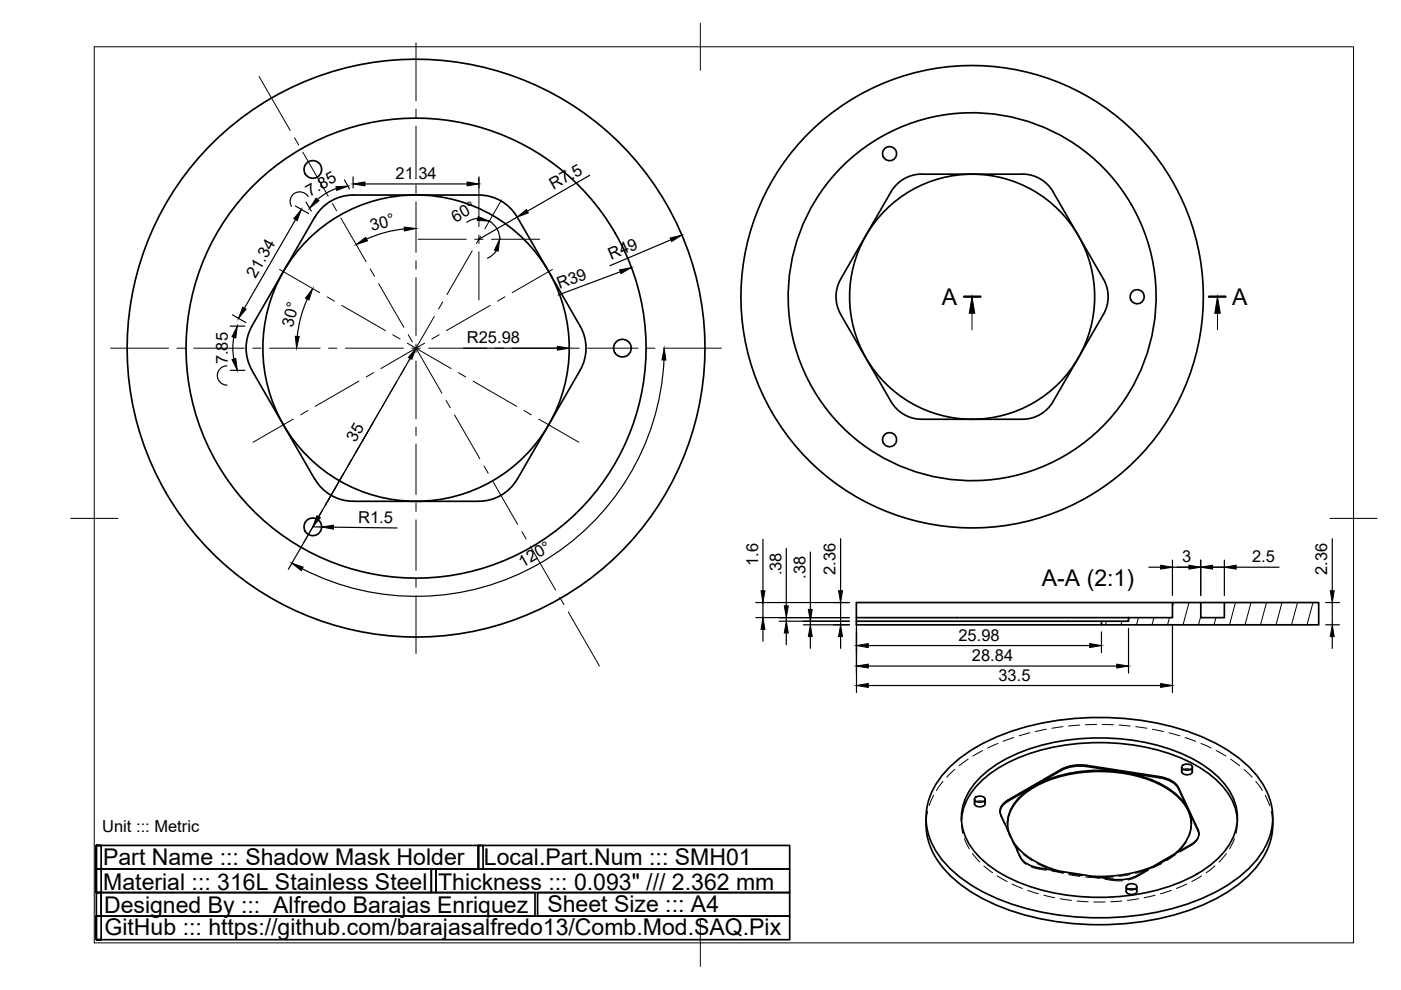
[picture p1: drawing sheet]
<svg xmlns="http://www.w3.org/2000/svg" width="297mm" height="210mm" viewBox="0 0 297 210" stroke-linecap="round" stroke-linejoin="round" font-family="sans-serif">
<!-- layer: Visible -->
<g fill="none" stroke="#000" stroke-width=".36">
<path d="M195.4 36.9h21.4M195.4 36.9a7.5 7.5 0 0 0-6.5 3.8l-10.6 18.5a7.5 7.5 0 0 0-.1 7.5l10.7 18.4a7.5 7.5 0 0 0 6.5 3.8h21.4a7.5 7.5 0 0 0 6.5-3.8l10.6-18.4M216.8 36.9a7.5 7.5 0 0 1 6.5 3.8l10.6 18.5M66.7 46l-13.3 23.1a9.4 9.4 0 0 0 0 9.4l13.3 23.1M74.9 41.4h26.6a9.4 9.4 0 0 1 8.2 4.6M74.9 41.4a9.4 9.4 0 0 0-8.1 4.6M109.7 46l13.3 23.1M233.9 59.2a7.5 7.5 0 0 1 0 7.5M123 69.1a9.4 9.4 0 0 1 0 9.4M123 78.5l-13.3 23.1a9.4 9.4 0 0 1-8.2 4.7h-26.6M66.8 101.6a9.4 9.4 0 0 0 8.1 4.7M181.6 131.7h51.9"/>
<path d="M181.6 131h57.7M233.5 131.7h5.8v-.7h9.3v-3.2h6v3.2h5v-3.2h20v4.7h-46.1zM248.6 127.8h-67v4.7h51.9M254.6 127.8h5M196.3 173.4a14.9 14.9 0 0 0 4.6 11.7 37.8 37.8 0 0 0 19.1 9.6 59.7 59.7 0 0 0 35.2-2.9 27.6 27.6 0 0 0 12.3-9.4 14.1 14.1 0 0 0 2.4-9M201.8 162.2a40.9 40.9 0 0 1 20.4-9.1 59.6 59.6 0 0 1 33 3.3 26.9 26.9 0 0 1 12.7 10.1 13.2 13.2 0 0 1-1 15.2 30.3 30.3 0 0 1-13.8 9.5 59.8 59.8 0 0 1-42.1-.8 26.9 26.9 0 0 1-12.7-10.2 13.2 13.2 0 0 1 1-15.2zM203.8 173.9a13.7 13.7 0 0 1 6.6-10.2 39.6 39.6 0 0 1 22.7-6.2 40.6 40.6 0 0 1 22.7 6.2 13.7 13.7 0 0 1 6.5 10.2M206.6 169.5v.9a1.32 1.32 0 0 0 2.3 0v-.9M206.7 169.2a1.42 1.42 0 0 1 2.2 .2 1.32 1.32 0 0 1-2.3 0zM207.8 164.8a32.9 32.9 0 0 1 17.9-7.8 46.6 46.6 0 0 1 26.4 3.5 18.1 18.1 0 0 1 9.7 9.5 10.7 10.7 0 0 1-2.3 10.7 27.9 27.9 0 0 1-14.9 8.2 47.3 47.3 0 0 1-30.5-2.7 18.1 18.1 0 0 1-9.7-9.4 10.7 10.7 0 0 1 2.3-10.8zM212.2 172.8l4.2 8.9a5 5 0 0 0 3.9 2.3l15.5 2.4M212.2 172.8a2.4 2.4 0 0 1 1.5-3.1l11.3-6.6a8.7 8.7 0 0 1 5.4-.8l15.5 2.4a5.3 5.3 0 0 1 4 2.3l4.1 8.9a2.4 2.4 0 0 1-1.5 3.1"/>
<path d="M213.6 174.7a8.9 8.9 0 0 1 4.5-7.1 29.3 29.3 0 0 1 20.8-3.5 20.8 20.8 0 0 1 11.3 5.3 8.1 8.1 0 0 1 2.4 5.3M214.9 178.6a16.5 16.5 0 0 0 9.5 6.1M219.3 166.6l-5.6 3.3-.9 .6a2.38 2.38 0 0 0-.8 1.6M219.3 166.6a10 10 0 0 0-5.7 7.8l.3 2M238.1 163.7a30.1 30.1 0 0 0-18.8 2.9M238.1 163.7a21.3 21.3 0 0 1 12 5.4 7.4 7.4 0 0 1-.2 11.2l-.9 .8M238.1 163.7l7.8 1.2a5.3 5.3 0 0 1 4 2.3l4.1 8.9 .2 .8M238.1 163.7l-7.7-1.2a8.7 8.7 0 0 0-5.4 .9l-5.7 3.2M250.5 162.7v.9a1.32 1.32 0 0 0 2.3 0M250.6 162.4a1.42 1.42 0 0 1 2.2 .2 1.32 1.32 0 0 1-2.3 0zM252.5 179l-11.3 6.6a8.7 8.7 0 0 1-5.4 .8M252.8 162.7v.9"/>
<path d="M238.8 188v1M238.8 189a1.32 1.32 0 0 0 2.2 0M238.9 187.8a1.42 1.42 0 0 1 2.1 .2 1.32 1.32 0 0 1-2.2 0zM241 188v1M244.3 183.8a30.5 30.5 0 0 1-12.4 2"/>
<circle cx="66.3" cy="35.9" r="1.87"/>
<circle cx="188.6" cy="32.6" r="1.49"/>
<circle cx="88.2" cy="73.8" r="48.8"/>
<circle cx="88.2" cy="73.8" r="32.5"/>
<circle cx="88.2" cy="73.8" r="61.3"/>
<circle cx="132" cy="73.8" r="1.87"/>
<circle cx="206.1" cy="62.9" r="39"/>
<circle cx="206.1" cy="62.9" r="26"/>
<circle cx="206.1" cy="62.9" r="49"/>
<circle cx="241.1" cy="62.9" r="1.49"/>
<circle cx="188.6" cy="93.2" r="1.49"/>
<circle cx="66.3" cy="111.7" r="1.87"/>
</g>
<!-- layer: Hidden -->
<g fill="none" stroke="#000" stroke-width=".21">
<path d="M208.3 159.1l-2 1.2M211.6 157.6l-2.2 1M214.9 156.4l-2.2 .8M218.4 155.4l-2.3 .6M221.8 154.6l-2.3 .5M225.4 154.1l-2.4 .3M228.9 153.7l-2.4 .2M232.5 153.6l-2.4 .1M233.7 153.6l2.4 .1M237.3 153.7l2.3 .2M240.8 154.1l2.4 .3M244.3 154.6l2.4 .5"/>
<path d="M247.8 155.4l2.3 .6M251.3 156.4l2.2 .8M254.6 157.6l2.2 1M257.9 159.1l2 1.2M196.7 172l-.4 2.8M198 168.6l-1 2.2M199.9 165.7l-1.4 1.9M202.4 163.1l-1.7 1.7M203.8 173.4v1M203.9 173.9l.2 2.8M204.5 177.8l1 2.2M205.3 160.9l-2 1.5"/>
<path d="M206.6 170.4a1.32 1.32 0 0 1 2.3 0M212 172.1l.2 .9 .8 1.7M212 172v.2M213.5 175.8l1.6 3.4M213.6 174.7l.2 1.5 .3 1.1M213.6 174.6v.2M213.8 176.4l1.1 2.2M214.6 178.4l1.4 1.9M250.5 163.6a1.31 1.31 0 0 1 2.3 0M251.6 178.4l-1.5 1.9M252.6 174.7l-.2 1.5-.3 1.1M252.6 174.6v.2"/>
<path d="M254.2 176.9l-.1 .7-.8 1.1-3.1 1.9M254.2 176.8v.2M260.9 160.9l1.9 1.5M261.7 177.8l-1 2.2M262.3 173.9l-.2 2.8M262.4 173.4v1M263.8 163.1l1.7 1.7M266.3 165.7l1.4 1.9M268.2 168.6l1 2.2M269.5 172l.4 2.8M206.2 181l1.5 1.8M208.6 183.6l1.9 1.5"/>
<path d="M211.5 185.7l2 1.2M214.6 187.4l2.2 1M215.6 180.3a5.6 5.6 0 0 0 1.6 2.7l.4 .3M216.9 181.1l1.9 1.4M217.9 188.8l2.3 .7M218.6 183.8l3.2 .7M219.9 183.1l2.1 1M221.3 189.8l2.3 .5M223 184.7l2.4 .4M223.2 184.5l2.2 .7M224.4 184.7l1.2 .3M224.8 190.6l2.4 .3"/>
<path d="M226.5 185.2l3.1 .5M226.6 185.4l2.3 .4M226.8 185.2l2.6 .4M228.3 191l2.4 .2M230.1 185.9l2.4 .2M230.6 185.8h1.3M230.7 185.9l2.4 .3M231.9 191.2h2.4M234.3 186.4l2.1 .3h1.6M236.1 185.9l-2.4 .2M237.8 191l-2.3 .2M238.8 189a1.3 1.3 0 0 1 2.2 0"/>
<path d="M239.6 185.4l-2.3 .4M241.4 190.6l-2.4 .3M243.1 184.5l-2.3 .7M243.5 184.5a13.2 13.2 0 0 1-3.9 2l-.4 .1M244.9 189.8l-2.3 .5M246.3 183.1l-2.1 1M246.9 182.6l-2.6 1.2M246.9 182.6l-2.3 1.3M248.3 188.8l-2.3 .7M249 181.1l-2.1 1.5M249.2 181.2l-2.3 1.4M249.3 181.1l-1.9 1.4"/>
<path d="M251.6 187.4l-2.2 1M254.7 185.7l-2 1.2M257.6 183.6l-1.9 1.5M260 181l-1.5 1.8"/>
</g>
<!-- layer: BORDER -->
<path d="M20 9.9h267v190h-267zM148.5 4.9v10M15 109.9h10M282 109.9h10M148.5 194.9v10" fill="none" stroke="#000" stroke-width=".21"/>
<!-- layer: TITLEBLOCK -->
<path d="M20.4 179.3h81v4.9h-81v-4.9v4.9h1v-4.9zM101.4 179.3h1v4.9h-1zM101.4 179.3h66v4.9h-66zM20.4 184.2h71v5h-71v-5v5h1v-5zM20.4 189.2h1v5h-1zM20.4 194.2h147v5h-147v-5v5h1v-5zM21.4 189.2h92v5h-92zM91.4 184.2h1v5h-1zM92.4 184.2h75v5h-75zM114 189.2h53.4v5h-53.4z" fill="none" stroke="#000" stroke-width=".36"/>
<!-- layer: Smart Centers -->
<g fill="none" stroke="#000" stroke-width=".21">
<path d="M54.9 16.2l6.6 11.5M88.2 9.1v12.3M62.4 29.2l.9 1.5M64.2 32.3l5.4 9.3M88.2 23.1v1.8M88.2 26.7v10.7M88.2 39.2v1.8M101.5 37.9v10.1M59.3 57.1l8.5 5M70.5 43.1l.9 1.6M72.3 46.2l5.3 9.3M78.5 57l.9 1.6"/>
<path d="M88.2 42.8v10.7M88.2 55.3v1.8M88.2 58.9v12.3M88.6 50.7h10.2M100.1 53.2l-5.3 9.3M100.6 50.7h1.8M101.5 49.8v1.8M101.5 53.4v10.2M101.9 50.1l-.9 1.5M104.2 50.7h10.2M106.3 42.4l-3.5 6.1M117.1 57.1l-8.5 5"/>
<path d="M23.5 73.8h12.2M37.5 73.8h1.8M41.1 73.8h10.7M53.6 73.8h1.8M57.1 73.8h10.8M69.4 62.9l1.5 1M69.7 73.8h1.7M72.5 64.7l9.2 5.4M73.2 73.8h12.3M79.2 79l-1.6 .9M80.3 60.1l5.3 9.3M83.3 71l1.5 .9"/>
<path d="M85.8 77.9l-.9 1.6M86.4 72.8l9.3 5.3M86.6 71l.8 1.5M87.3 73.8h1.8M88.2 72.9v1.8M88.2 76.5v12.3M88.3 74.1l5.4 9.2M90 72.8l-9.2 5.3M90.9 73.8h12.3M92.1 67.1l-5.4 9.3M93.1 71l-1.5 .9M93.9 64l-.9 1.5"/>
<path d="M97.2 79l1.5 .9M103.9 64.7l-9.2 5.4M104.9 73.8h1.8M107 62.9l-1.5 1M108.5 73.8h10.7M121 73.8h1.8M124.6 73.8h10.7M137.1 73.8h1.8M140.7 73.8h12.3M62.2 88.9l-8.6 4.9M65.3 87.1l-1.6 .9M74.6 97.4l-.9 1.5"/>
<path d="M76.1 80.8l-9.3 5.4M77.8 91.8l-.9 1.6M79.2 89.4l-10.2 17.6M84.1 81l-5.4 9.3M88.2 90.6v1.8M88.2 94.1v10.8M94.6 84.9l.9 1.5M96.4 88l5.3 9.3M100.3 80.8l9.3 5.4M102.6 98.8l.9 1.5M111.1 87.1l1.5 .9M114.2 88.9l8.5 4.9"/>
<path d="M68 108.9l-3.6 6.1M69.8 105.8l-.9 1.5M88.2 106.7v1.7M88.2 110.2v10.7M104.4 101.9l5.3 9.3M110.7 112.7l.8 1.6M112.4 115.8l5.4 9.3M88.2 122.7v1.8M88.2 126.3v12.3M118.7 126.7l.9 1.5M120.5 129.7l6.6 11.5"/>
</g>
<!-- layer: FD_Dimensions -->
<g fill="none" stroke="#000" stroke-width=".25">
<path d="M71.3 40l-1.8 .8-2.2 1.5M73 38.2l1.1 1.9M74.9 37.5v2.3M77.4 39h21.6M101.5 37.5v2.3M125 37.2l-13.2 7.6M62.6 43.7l2.8 1.6M62.7 46.6l-10.9 18.7M64.9 42.9l1.1 1.8M65.3 41.7a2.04 2.04 0 0 0-2.8-.8 2.04 2.04 0 0 0-.7 2.8M85.7 48.5a25.4 25.4 0 0 0-8 2.2M101.3 46.3l-1 .2-1.3 .6"/>
<path d="M103.8 46.9a4.4 4.4 0 0 1 2.2 3.8M105.3 53.1l-1.1 1.1-.8 .5M109.6 46l-8.1 4.7M131.5 57.6l-13.2 5M142.3 50.8l-13 5.5M48.1 77.6a2.04 2.04 0 0 0-2 2 2.04 2.04 0 0 0 2 2.1M48.8 69.1h3.1M48.8 78.5h3.1M49.3 66.8l2.8 1.6M49.6 71.5l-.2 2 .2 2.6M65.2 63.4a25.3 25.3 0 0 0-2.2 7.9M87 76l-25.9 44.7"/>
<path d="M98.3 73.8h19.9M140.8 76.3a52.6 52.6 0 0 1-76.7 44.3M66.3 111.7h1.9M70.7 111.8l13.5 .1M161.8 114.3v11M166.7 116.3v12.2M171.8 117v12.2M178.2 114.2v11.1M248.6 118.8v7.5M254.6 118.8v7.5M259.6 118.8v7.5M282.5 114.2v11.1"/>
<path d="M160.3 131h19.8M160.3 127.8h19.8M161.8 127.8v3.2M161.8 133.4v2.5M165.2 131.7h14.9M166.7 131v.7M166.7 134.2v2.5M170.3 132.5h9.8M171.8 131.7v.8M171.8 135v2.5M178.2 127.8v4.7M178.2 135v2.5"/>
<path d="M181.6 132.5v14.3M184.1 136.9h46.9M233.5 134v4.4M239.3 133.2v9.5M243.6 120.3h2.5M248.6 132.5v14.3M248.6 120.3h11M262.1 120.3h9.1M281.1 132.5h2.9M281.1 127.8h2.9M282.5 127.8v4.7M282.5 135v2.5"/>
<path d="M184.1 141.2h52.7M184.1 145.3h62"/>
</g>
<g fill="#000" stroke="#000" stroke-width=".21">
<path d="M71.2 39.6l2.6-.1-2.4 .9zM74.9 39l2.5-.4v.8zM99 38.6l2.5 .4-2.5 .4zM63.9 44.4l-.9 2.4-.7-.4zM67 42l.6 .6-2 1.5zM75.5 51.9l2-1.6 .4 .8zM85.7 48.1l2.5 .3-2.5 .6zM101.4 45.9l2.3 1-2.5-.2zM105.9 50.7l-.3 2.5-.8-.2zM109.6 46l2-1.6 .4 .7zM131.4 57.2l2.5-.5-2.2 1.3zM142.1 50.5l2.4-.6-2.1 1.3z"/>
<path d="M50.3 69.1l-.3 2.6-.8-.3zM49.2 76.2l.8-.2 .3 2.5zM51.5 65.1l.7 .4-1.6 2zM62.6 71.3h.8l-.5 2.5zM66.3 61.2l-.8 2.4-.7-.4zM88.2 73.8l-.9 2.4-.7-.4zM118.2 73.4l2.5 .4-2.5 .4zM140.8 73.8l.4 2.5h-.8zM67.2 109.3l.7 .5-1.6 1.9zM68.2 111.7l2.5-.3v.8zM246.1 119.8l2.5 .5-2.5 .4zM252.1 119.8l2.5 .5-2.5 .4z"/>
<path d="M254.6 120.3l2.5-.5v.9zM259.6 120.3l2.5-.5v.9zM61.9 119.4l2.4 .8-.4 .8zM161.8 131l.4 2.4h-.8zM161.4 125.3h.8l-.4 2.5zM166.7 131.7l.4 2.5h-.8zM166.3 128.5h.8l-.4 2.5zM171.8 132.5l.4 2.5h-.8zM171.4 129.2h.8l-.4 2.5zM178.2 132.5l.4 2.5h-.8zM177.8 125.3h.8l-.4 2.5zM181.6 136.9l2.5-.4v.8z"/>
<path d="M231 136.5l2.5 .4-2.5 .4zM282.5 132.5l.4 2.5h-.9zM282 125.3h.9l-.4 2.5zM181.6 141.2l2.5-.4v.8zM181.6 145.3l2.5-.4v.8zM236.8 140.8l2.5 .4-2.5 .4zM246.1 144.9l2.5 .4-2.5 .4z"/>
</g>
<!-- layer: Hatching -->
<g fill="none" stroke="#000" stroke-width=".21">
<path d="M234.6 131.7l-.2 .8M237.9 131.7l-.2 .8M241.4 131l-.4 1.5M244.7 131l-.5 1.5M247.9 131l-.4 1.5M248.8 127.8l-.2 .8M252.1 127.8l-1.3 4.7M254.6 130.7l-.5 1.8M257.8 131l-.4 1.5M261.9 127.8l-1.2 4.7M265.2 127.8l-1.2 4.7M268.5 127.8l-1.2 4.7"/>
<path d="M271.8 127.8l-1.2 4.7M275.1 127.8l-1.3 4.7M278.4 127.8l-1.3 4.7"/>
</g>
<!-- layer: Section Lines -->
<path d="M204.4 62.9h3.5M256.3 62.9h3.5" fill="none" stroke="#000" stroke-width=".51"/>
<path d="M206.1 66.4v3.5M258.1 66.4v3.5" fill="none" stroke="#000" stroke-width=".21"/>
<path d="M206.1 62.9l.6 3.5h-1.2zM258.1 62.9l.6 3.5h-1.1z" fill="#000" stroke="#000" stroke-width=".21"/>
<g font-size="4.9">
<text x="199.7" y="64.7">A</text>
<text x="261.2" y="64.7">A</text>
<text x="220.9" y="124.3">A-A (2:1)</text>
<text x="21.9" y="183.4">Part Name ::: Shadow Mask Holder</text>
<text x="102.6" y="183.4">Local.Part.Num ::: SMH01</text>
<text x="21.9" y="188.8">Material ::: 316L Stainless Steel</text>
<text x="92.9" y="188.7">Thickness ::: 0.093&quot; /// 2.362 mm</text>
<text x="22.1" y="193.6">Designed By ::: Alfredo Barajas Enriquez</text>
<text x="116.1" y="193.4">Sheet Size ::: A4</text>
<text x="22.2" y="198.3">GitHub ::: https://github.com/barajasalfredo13/Comb.Mod.SAQ.Pix</text>
</g>
<g font-size="3.5">
<text x="65.7" y="41.7" transform="rotate(-30 65.7 41.7)">7.85</text>
<text x="83.9" y="37.9">21.34</text>
<text x="117.4" y="40.4" transform="rotate(-30 117.4 40.4)">R7.5</text>
<text x="96.6" y="47.3" transform="rotate(-30 96.6 47.3)">60°</text>
<text x="78.8" y="49" transform="rotate(-15 78.8 49)">30°</text>
<text x="54.2" y="59.2" transform="rotate(-60 54.2 59.2)">21.34</text>
<text x="129.6" y="55.1" transform="rotate(-23 129.6 55.1)">R49</text>
<text x="118.6" y="61.3" transform="rotate(-20 118.6 61.3)">R39</text>
<text x="62.1" y="69.5" transform="rotate(-75 62.1 69.5)">30°</text>
<text x="48.3" y="77.2" transform="rotate(-90 48.3 77.2)">7.85</text>
<text x="99" y="72.8">R25.98</text>
<text x="75.4" y="93.9" transform="rotate(-60 75.4 93.9)">35</text>
<text x="75.9" y="110.8" transform="rotate(1 75.9 110.8)">R1.5</text>
<text x="250.6" y="119.2">3</text>
<text x="265.5" y="119.2">2.5</text>
<text x="110.8" y="120.3" transform="rotate(-30 110.8 120.3)">120°</text>
<text x="160.7" y="120" transform="rotate(-90 160.7 120)">1.6</text>
<text x="165.7" y="122" transform="rotate(-90 165.7 122)">.38</text>
<text x="170.8" y="122.8" transform="rotate(-90 170.8 122.8)">.38</text>
<text x="177.2" y="121.8" transform="rotate(-90 177.2 121.8)">2.36</text>
<text x="281.4" y="121.8" transform="rotate(-90 281.4 121.8)">2.36</text>
<text x="203.2" y="135.8">25.98</text>
<text x="206.1" y="140.2">28.84</text>
<text x="211.7" y="144.3">33.5</text>
<text x="21.7" y="176.4">Unit ::: Metric</text>
</g>
</svg>
